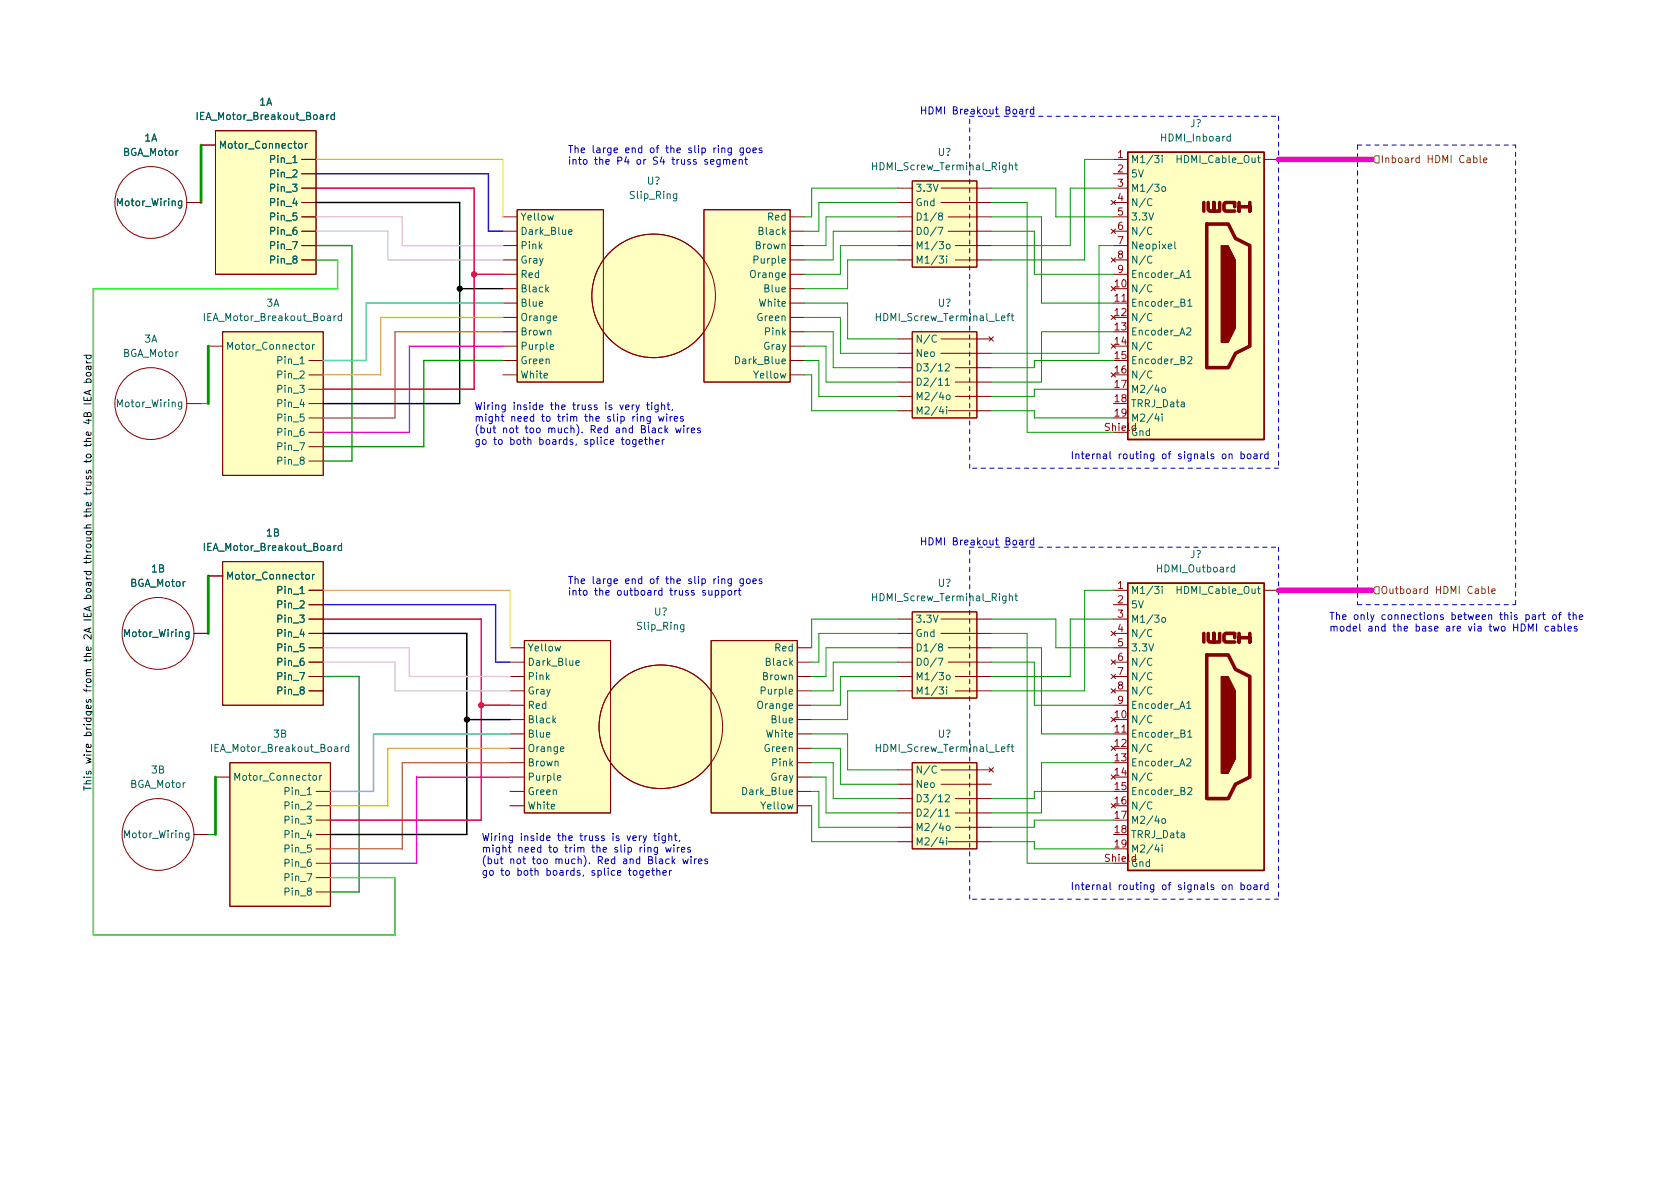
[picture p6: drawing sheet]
<svg xmlns="http://www.w3.org/2000/svg" width="297mm" height="210mm" viewBox="0 0 297 210" stroke-linecap="round" stroke-linejoin="round" font-family="sans-serif">
<g fill="#ffffc2" stroke="#ffffc2" stroke-width=".18">
<path d="M161.3 108.2h11.4v15.2h-11.4z"/>
<path d="M161.3 58.7h11.4v15.2h-11.4z"/>
<path d="M161.3 32h11.4v15.2h-11.4z"/>
<path d="M199.4 103.1h24.1v50.8h-24.1z"/>
<path d="M161.3 134.9h11.4v15.2h-11.4z"/>
<path d="M91.4 37.1h15.3v30.5h-15.3z"/>
<path d="M124.5 37.1h15.2v30.5h-15.2z"/>
<path d="M39.4 58.7h17.7v25.4h-17.7z"/>
<path d="M39.4 99.3h17.7v25.4h-17.7z"/>
<path d="M92.7 113.3h15.2v30.5h-15.2z"/>
<path d="M125.7 113.3h15.3v30.5h-15.3z"/>
<path d="M38.1 23.1h17.8v25.4h-17.8z"/>
<path d="M199.4 26.9h24.1v50.8h-24.1z"/>
<path d="M40.6 134.9h17.8v25.4h-17.8z"/>
<circle cx="115.6" cy="52.3" r="10.9"/>
<circle cx="116.8" cy="128.5" r="10.9"/>
</g>
<g fill="none" stroke="#840000" stroke-width=".18">
<path d="M33 35.8h2.6M35.6 25.6h2.5M38.1 23.1h17.8v25.4h-17.8zM53.3 38.3h2.6M53.3 35.8h2.6M53.3 33.3h2.6M53.3 28.2h2.6M53.3 30.7h2.6M88.9 38.3h2.5M91.4 37.1h15.3v30.5h-15.3zM124.5 37.1h15.2v30.5h-15.2zM139.7 38.3h2.5"/>
<path d="M158.7 38.3h2.6M158.7 35.8h2.6M158.7 33.3h2.6M161.3 32h11.4v15.2h-11.4zM166.4 35.8h8.9M166.4 33.3h8.9M167.6 38.3h7.7M196.5 35.4l.7 .8M196.8 38.3h2.6M196.8 35.8h2.6M196.8 33.3h2.6M196.8 28.2h2.6"/>
<path d="M196.8 30.7h2.6M197.2 35.4l-.7 .8M223.5 28.2h2.6M39.4 58.7h17.7v25.4h-17.7zM53.3 46h2.6M53.3 43.4h2.6M53.3 40.9h2.6M88.9 46h2.5M88.9 43.4h2.5M88.9 40.9h2.5M88.9 51h2.5M88.9 53.6h2.5"/>
<path d="M88.9 58.7h2.5M88.9 56.1h2.5M88.9 48.5h2.5M139.7 46h2.5M139.7 43.4h2.5M139.7 40.9h2.5M139.7 51h2.5M139.7 53.6h2.5M139.7 58.7h2.5M139.7 56.1h2.5M139.7 48.5h2.5M158.7 59.9h2.6"/>
<path d="M158.7 46h2.6M158.7 43.4h2.6M158.7 40.9h2.6M161.3 58.7h11.4v15.2h-11.4zM166.4 59.9h8.9M167.6 40.9h7.7M168.9 46h6.4M168.9 43.4h6.4M174.9 59.6l.7 .7M175.6 59.6l-.7 .7M196.5 50.7l.7 .7M196.5 55.7l.7 .8"/>
<path d="M196.5 40.5l.7 .8M196.5 45.6l.7 .7M196.8 46h2.6M196.8 43.4h2.6M196.8 40.9h2.6M196.8 53.6h2.6M196.8 48.5h2.6M197.2 50.7l-.7 .7M197.2 55.7l-.7 .8M197.2 40.5l-.7 .8M197.2 45.6l-.7 .7M33 71.4h2.6"/>
<path d="M36.8 61.2h2.6M54.6 63.7h2.5M54.6 66.3h2.5M54.6 68.8h2.5M54.6 71.4h2.5M54.6 73.9h2.5M54.6 76.4h2.5M54.6 79h2.5M88.9 63.7h2.5M88.9 61.2h2.5M88.9 66.3h2.5M139.7 63.7h2.5"/>
<path d="M139.7 61.2h2.5M139.7 66.3h2.5M158.7 72.6h2.6M158.7 70.1h2.6M158.7 67.6h2.6M158.7 65h2.6M158.7 62.5h2.6M166.4 62.5h8.9M167.6 72.6h7.7M168.9 70.1h6.4M168.9 67.6h6.4M168.9 65h6.4"/>
<path d="M196.5 60.8l.7 .8M196.5 65.9l.7 .8M197.2 60.8l-.7 .8M197.2 65.9l-.7 .8M39.4 99.3h17.7v25.4h-17.7zM54.6 81.5h2.5M34.3 112h2.5M36.8 101.8h2.6M54.6 119.6h2.5M54.6 117.1h2.5M54.6 114.5h2.5M54.6 112h2.5"/>
<path d="M54.6 109.5h2.5M54.6 104.4h2.5M54.6 106.9h2.5M90.2 119.6h2.5M90.2 117.1h2.5M90.2 114.5h2.5M92.7 113.3h15.2v30.5h-15.2zM125.7 113.3h15.3v30.5h-15.3zM141 119.6h2.5M141 117.1h2.5M141 114.5h2.5M158.7 119.6h2.6"/>
<path d="M158.7 117.1h2.6M158.7 114.5h2.6M158.7 112h2.6M158.7 109.5h2.6M161.3 108.2h11.4v15.2h-11.4zM166.4 112h8.9M166.4 109.5h8.9M167.6 117.1h7.7M167.6 114.5h7.7M168.9 119.6h6.4M196.5 111.6l.7 .8M196.5 116.7l.7 .8"/>
<path d="M196.5 119.2l.7 .8M196.8 119.6h2.6M196.8 117.1h2.6M196.8 114.5h2.6M196.8 112h2.6M196.8 109.5h2.6M196.8 104.4h2.6M196.8 106.9h2.6M197.2 111.6l-.7 .8M197.2 116.7l-.7 .8M197.2 119.2l-.7 .8M223.5 104.4h2.6"/>
<path d="M38.1 137.4h2.5M40.6 134.9h17.8v25.4h-17.8zM54.6 122.2h2.5M55.9 139.9h2.5M90.2 122.2h2.5M90.2 129.8h2.5M90.2 124.7h2.5M90.2 127.2h2.5M90.2 134.9h2.5M90.2 139.9h2.5M90.2 137.4h2.5M90.2 132.3h2.5"/>
<path d="M141 122.2h2.5M141 129.8h2.5M141 124.7h2.5M141 127.2h2.5M141 134.9h2.5M141 139.9h2.5M141 137.4h2.5M141 132.3h2.5M158.7 122.2h2.6M158.7 138.7h2.6M158.7 136.1h2.6M161.3 134.9h11.4v15.2h-11.4z"/>
<path d="M166.4 138.7h8.9M166.4 136.1h8.9M168.9 122.2h6.4M174.9 135.8l.7 .7M175.6 135.8l-.7 .7M196.5 126.9l.7 .7M196.5 131.9l.7 .8M196.5 137l.7 .8M196.5 121.8l.7 .7M196.8 122.2h2.6M196.8 129.8h2.6M196.8 124.7h2.6"/>
<path d="M197.2 126.9l-.7 .7M197.2 131.9l-.7 .8M197.2 137l-.7 .8M197.2 121.8l-.7 .7M34.3 147.6h2.5M55.9 147.6h2.5M55.9 142.5h2.5M55.9 145h2.5M55.9 150.1h2.5M55.9 152.6h2.5M55.9 155.2h2.5M55.9 157.7h2.5"/>
<path d="M90.2 142.5h2.5M141 142.5h2.5M158.7 148.8h2.6M158.7 146.3h2.6M158.7 143.8h2.6M158.7 141.2h2.6M167.6 148.8h7.7M168.9 146.3h6.4M168.9 143.8h6.4M168.9 141.2h6.4M196.5 142.1l.7 .8M197.2 142.1l-.7 .8"/>
<circle cx="26.7" cy="35.8" r="6.3"/>
<circle cx="115.6" cy="52.3" r="10.9"/>
<circle cx="26.7" cy="71.4" r="6.3"/>
<circle cx="27.9" cy="112" r="6.3"/>
<circle cx="116.8" cy="128.5" r="10.9"/>
<circle cx="27.9" cy="147.6" r="6.3"/>
</g>
<g fill="none" stroke="#006464" stroke-width=".18">
<path d="M59.1 19.9v1.2M52.8 25.5l.2-.1 .4 .1v.5l-.1 .2h-.3l-.2-.1zM54 25.4v.8M54.3 25.4l-.3 .2M58.1 20.3l-.3 .2M59.1 20.4l-.3-.1-.3 .2 .1 .6h.5M96.9 38.1l.2 .8 .2-.6 .3 .6 .2-.8M119.7 34.3v1l-.3 .2h-.3M119.7 34.3h-.4l-.3 .2 .2 .6h.5M166.2 38.2l-.3-.2 .1-.2 .2-.1h.3l.2 .2-.1 .2-.6 .2-.1 .1 .1 .4 .2 .1h.3l.2-.2-.1-.4-.2-.1M178.5 29.3l.1-.1h.3l.1 .8M179.4 29.2h.5"/>
<path d="M179.6 28.8v1.1l.3 .1M203.7 35.2a.6 .6 0 0 0-.9 .5 .6 .6 0 0 0 .6 .7l.3-.1M204.1 27.5h.8l-.4 .5 .4 .1v.5l-.2 .2-.6-.2M205.5 27.5v.1M205.5 33.1l.2-.1 .3 .1 .1 .5-.1 .2h-.3l-.2-.1zM205.5 27.9v.9M208.1 27.5v1.3M208.1 28.1h.7M217.5 24.2l-.3-.1-.3 .2 .1 .6h.5M217.5 23.7v1.3M59.4 55.9l-.3 .2M60.4 55.9h-.4l-.2 .2 .1 .5h.5"/>
<path d="M60.4 55.4v1.3M96.6 51.1l.4 .5M97 50.8l-.5 .5M97.8 56.3l.6-.1v-.3h-.4l-.2 .1 .1 .6h.5M100.6 41l.6-.1-.1-.2-.4-.1-.1 .2v.6h.5M165.6 59.4a.6 .6 0 0 0-.9 .4 .6 .6 0 0 0 .6 .7l.3-.1M165.9 40.2h.8l-.5 1.3M166 45.3h.8l-.4 .5 .4 .1v.5l-.2 .1-.6-.1M167.4 45.3v.1M167.4 43.3l.2-.1 .3 .1 .1 .5-.1 .1-.3 .1-.2-.1zM167.4 45.7v.8M178 55.9h.5"/>
<path d="M178.5 55.4l-.3 .2v1.1M178.8 55.9h.5M178.9 55.4v1.1l.4 .2M203.7 50.5a.6 .6 0 0 0-.9 .4 .6 .6 0 0 0 .6 .7l.3-.1M203.7 55.6a.6 .6 0 0 0-.9 .4 .6 .6 0 0 0 .6 .7l.3-.1M203.7 40.3a.6 .6 0 0 0-.9 .4 .6 .6 0 0 0 .6 .8l.3-.2M203.7 45.4a.6 .6 0 0 0-.9 .4 .6 .6 0 0 0 .6 .7l.3-.1M207.7 42.7v1.1l.2 .2M209.8 58.1l.5-.1 .3 .3-.8 .9h.8M209.8 48.2l.4-.4v1.3M209.8 49.1h.8M210 53.3l.4-.4v1.3"/>
<path d="M210 54.2h.7M54.2 61l.3-.1 .2 .3v.3l-.2 .3-.3-.1-.2-.2zM55.3 60.9v.9M55.6 60.9l-.3 .3M97.3 61.4l.6-.2-.1-.2-.3-.1-.2 .2v.6h.5M166.4 71.9l-.3 .9h.8M166.7 72.4v.8M167.1 67.2l.4-.3v1.2M167.1 64.4l.5-.1 .3 .4-.8 .9h.8M167.1 68.1h.8M167.4 71.9v.2M167.4 72.4v.8"/>
<path d="M167.4 69.9l.3-.1 .3 .3v.3l-.3 .3-.3-.1-.1-.2zM203.7 60.6a.6 .6 0 0 0-.9 .5 .6 .6 0 0 0 .6 .7l.3-.1M203.7 65.7a.6 .6 0 0 0-.9 .4 .6 .6 0 0 0 .6 .8l.3-.2M204.5 73.2l-.3 .9h.8M204.8 73.6v.9M205.5 73.2v.1M205.5 73.6v.9M205.5 68.6h.3l.3 .2v.4l-.3 .2-.3-.1-.1-.1zM210 63.2l.5-.1 .2 .3-.7 .9h.7M59.4 96.5l-.3 .2M60.4 96.6l-.4-.1-.2 .2 .1 .6h.5M60.4 96.1v1.2"/>
<path d="M218.3 99.9v1.3M54.2 101.6h.3l.2 .2v.4l-.2 .2h-.3l-.2-.2zM55.3 101.6v.8M55.6 101.6l-.3 .2M98.1 114.3l.3 .8 .2-.6 .3 .6 .2-.8M101.8 117.2l.6-.1v-.2l-.4-.1-.2 .2 .1 .6h.5M120.9 110.5v1l-.2 .2h-.3M120.9 110.5h-.3l-.3 .2 .1 .6h.5M165.9 116.4h.8l-.5 1.3M166.2 114.4l-.3-.2 .1-.2 .2-.1h.3l.2 .2-.1 .2-.6 .2-.1 .1 .1 .4 .2 .1h.3l.2-.2-.1-.4-.2-.1M167.4 119.4h.3l.3 .2v.4l-.3 .2-.3-.1-.1-.1zM178.5 105.5l.1-.1h.3l.1 .8"/>
<path d="M179.4 105.4h.5M179.6 105v1.1l.3 .1M203.7 111.4a.6 .6 0 0 0-.9 .5 .6 .6 0 0 0 .6 .7l.3-.1M203.7 116.5a.6 .6 0 0 0-.9 .4 .6 .6 0 0 0 .6 .8l.3-.2M203.7 119.1a.6 .6 0 0 0-.9 .4 .6 .6 0 0 0 .6 .7l.3-.1M204.1 103.7h.8l-.4 .5 .4 .1v.5l-.2 .2-.6-.2M205.5 103.7v.1M205.5 104.1v.9M205.5 109.3l.3-.1 .3 .2v.4l-.3 .2h-.3l-.1-.2zM208.1 103.7v1.3M208.1 104.3h.7M218.3 100.4l-.4-.1-.2 .2 .1 .6h.5"/>
<path d="M55.4 137.2l.3-.1 .3 .3v.3l-.3 .3-.3-.1-.1-.2zM56.5 137.1v.9M56.9 137.1l-.4 .3M60.7 132.1l-.4 .2M61.7 132.1h-.4l-.2 .2 .1 .5h.5M61.7 131.6v1.3M97.9 127.3l.4 .5M98.3 127l-.5 .5M98.6 137.6l.6-.2-.1-.2-.4-.1-.1 .2v.6h.5M99.1 132.5l.6-.1-.1-.3h-.3l-.2 .1 .1 .6h.4M165.6 135.6a.6 .6 0 0 0-.9 .4 .6 .6 0 0 0 .6 .7l.3-.1M166 121.5h.8l-.4 .5 .4 .1v.5l-.2 .1-.6-.1"/>
<path d="M167.4 121.5v.1M167.4 121.9v.8M178 132.1h.5M178.5 131.6l-.3 .2v1.1M178.8 132.1h.5M178.9 131.6v1.1l.4 .2M203.7 126.7a.6 .6 0 0 0-.9 .4 .6 .6 0 0 0 .6 .7l.3-.1M203.7 131.8a.6 .6 0 0 0-.9 .4 .6 .6 0 0 0 .6 .7l.3-.1M203.7 136.8a.6 .6 0 0 0-.9 .5 .6 .6 0 0 0 .6 .7l.3-.1M203.7 121.6a.6 .6 0 0 0-.9 .4 .6 .6 0 0 0 .6 .7l.3-.1M209.8 134.3l.5-.1 .3 .3-.8 .9h.8M209.8 124.4l.4-.4v1.3"/>
<path d="M209.8 125.3h.8M210 129.5l.4-.4v1.3M210 139.4l.5-.1 .2 .3-.7 .9h.7M210 130.4h.7M166.4 148.1l-.3 .9h.8M166.7 148.6v.8M167.1 143.4l.4-.3v1.2M167.1 140.6l.5-.1 .3 .4-.8 .9h.8M167.1 144.3h.8M167.4 148.1v.2M167.4 148.6v.8M167.4 146.1l.3-.1 .3 .3v.3l-.3 .3-.3-.1-.1-.2z"/>
<path d="M203.7 141.9a.6 .6 0 0 0-.9 .4 .6 .6 0 0 0 .6 .8l.3-.2M204.5 149.4l-.3 .9h.8M204.8 149.8v.9M205.5 149.4v.1M205.5 149.8v.9M205.5 144.8h.3l.3 .2v.4l-.3 .2-.3-.1-.1-.1z"/>
</g>
<path d="M199.4 26.9h24.1v50.8h-24.1zM199.4 103.1h24.1v50.8h-24.1z" fill="none" stroke="#840000" stroke-width=".25"/>
<path d="M212.9 35.8v1.5M213.4 39.6h3.8l1.2 2.6 2.6 1.2v17.8l-2.6 1.3-1.2 2.5h-3.8zM213.6 35.8v1.3l.3 .2h.7v-1.5v1.5h1v-1.5M218.3 36.6v-.8h-1.6l-.3 .3v1l.3 .2h1.6M219.1 35.8v1.5v-.7h1.9v.7v-1.5M212.9 112v1.5M213.4 115.8h3.8l1.2 2.6 2.6 1.2v17.8l-2.6 1.3-1.2 2.5h-3.8zM213.6 112v1.3l.3 .2h.7v-1.5v1.5h1v-1.5M218.3 112.8v-.8h-1.6l-.3 .3v1l.3 .2h1.6M219.1 112v1.5v-.7h1.9v.7v-1.5" fill="none" stroke="#840000" stroke-width=".63"/>
<g fill="#840000" stroke="#840000" stroke-width=".18">
<path d="M215.9 119.6h1.3l1.2 2.6v12l-1.2 2.6h-1.3z"/>
<path d="M215.9 43.4h1.3l1.2 2.6v12l-1.2 2.6h-1.3z"/>
</g>
<path d="M243.2 27.6h.6v1.2h-.6l-.6-.6zM260.6 28l.3-.1 .3 .3-.2 .5h-.4M261.7 27.5v1.1l.2 .2M262.3 28.3l.6-.1v-.2l-.4-.1-.2 .2 .1 .6h.5M243.2 103.8h.6v1.2h-.6l-.6-.6zM262 104.2l.4-.1 .2 .3-.1 .5h-.5M263.2 103.7v1.1l.1 .2M263.8 104.5l.6-.1-.1-.2-.4-.1-.1 .2v.6h.5" fill="none" stroke="#725600" stroke-width=".18"/>
<g fill="none" stroke="#0f0f0f" stroke-width=".18">
<path d="M14.8 70.2v.6h1.3v-.6M14.8 78.1h1.3M14.8 71.4h1.3M14.8 67.6h1.3M14.8 62.8h1.3M15.3 63.8l.2 .4M15.3 74.3h.8M15.3 64.2h.8M15.3 67.6v-.4l.2-.2 .5 .1v.5M15.3 66l.6-.2 .1 .2 .1 .3-.2 .2h-.4l-.2-.2zM15.3 62.8v.4l.2 .2 .5-.1v-.5M15.4 73.2l.3-.3 .3 .1 .1 .2v.5h-1.3l.2-.7h.2l.2 .1v.6"/>
<path d="M15.4 70.4v.4M15.6 64.8v.4l.2 .2 .3-.2-.1-.4M15.7 74.1v.8l-.9-.3M15.7 69.1v.6M16 76.4l.1 .4-.2 .2-.6-.1v-.5h.3l.1 .6M16.1 77.5l-.8 .1v.3l.1 .2M16.1 69l-1.3 .4 1.3 .4M16.1 64.8h-.8v.5"/>
</g>
<g fill="none" stroke="#0000c2" stroke-width=".18">
<path d="M180.3 19.4h.5v.8M180.8 19.6l-.4 .1-.2 .2 .2 .3 .4-.1M181.4 19.3v.9M181.8 19.3l-.4 .3M182.8 19.4l-.4-.1-.2 .3 .1 .5h.5M182.8 18.9v1.3M125.6 28.6l.6-.1v-.2l-.4-.1-.2 .2 .1 .6h.5M127.3 28.2v1l-.2 .3-.3-.1M127.3 28.3l-.3-.1-.3 .2 .1 .6h.5M127.6 26.3l.2-.1h.3l.1 .8M127.9 28.3l.2-.1 .3 .1 .1 .7M127.9 28.2v.8"/>
<path d="M128.5 28.4l.1-.2 .4 .1v.7M129.3 26.2v1l-.2 .2h-.3M129.3 26.2h-.3l-.3 .2 .1 .5h.5M129.6 28.6l.6-.1-.1-.2-.4-.1-.1 .2v.6h.5M130.7 28.3l.2-.1 .3 .1v.7M130.7 28.2v.8M131.4 26.2v1l-.2 .2h-.3M131.4 26.2h-.3l-.3 .2 .1 .5h.5M131.7 28.2h.5M131.9 27.8v1.1l.3 .1M132.1 26.2h.3l.2 .2v.4l-.2 .2-.3-.1-.1-.1zM133.1 26.6l.6-.1v-.3h-.4l-.2 .1 .1 .6h.5"/>
<path d="M134.7 26.2h-.3l-.2 .1 .1 .2 .4 .1v.3h-.5M110.8 77.8l.3-.1 .3 .3v.3l-.3 .3-.3-.1-.1-.2zM111.8 71.6v.8M112.1 71.6l-.3 .2M112.4 77.7v1.1l-.2 .2-.3-.1M112.4 77.8l-.3-.1-.3 .3 .2 .5h.4M112.4 71.6l.3 .8M112.7 73.2v.1M113 78.2l.6-.2-.1-.2-.3-.1-.2 .2v.6h.5M113 71.6l-.4 1.1-.2 .2M113.3 73.8l.2-.2 .3 .1v.8M113.3 73.6v.9"/>
<path d="M114 77.7h.4M114.1 77.3v1.1l.3 .2M114.3 71.6h.5M114.5 71.2v1.1l.3 .1M114.9 77.9l.1-.2 .3 .1 .1 .8M114.9 77.3v1.3M115 73.6v1.1l-.3 .2h-.3M115 73.7l-.4-.1-.2 .3 .1 .5h.5M115.2 71.2v.1M115.2 71.6v.8M115.3 75.7h.5l.1 .8M115.9 76l-.4 .1-.2 .1 .2 .3h.4"/>
<path d="M115.9 78.2l.7-.2-.1-.2-.4-.1-.2 .2 .1 .6h.5M116.4 71.6v1l-.3 .3-.3-.1M116.4 71.7l-.4-.1-.2 .2 .1 .6h.5M116.4 73.6l.3 .9 .2-.6 .3 .6 .2-.9M117 71.7l.2-.1 .3 .1v.7M117 71.2v1.2M117 75.7h-.3l-.3 .2 .2 .6h.4M117.1 77.7v.9M117.5 77.7l-.4 .3M117.6 75.3v1.2M117.7 76.1l.4 .4M117.9 73.2v.1"/>
<path d="M117.9 73.6v.9M117.9 71.6h.5M118.1 75.7l-.5 .5M118.1 71.2v1.1l.3 .1M118.5 73.6v.9M118.9 73.6l-.4 .3M118.9 72.4l-.1 .2M119.2 74.1l.6-.2v-.2l-.4-.1-.2 .2 .1 .6h.5M119.5 75.7l.2 .8 .2-.6 .3 .6 .2-.8M120.8 73.7l-.3-.1-.2 .2 .1 .2 .4 .1v.3h-.5M120.9 75.3v.1M120.9 75.7v.8"/>
<path d="M121.5 75.7v.8M121.9 75.7l-.4 .2M122.2 76.1l.6-.1v-.3h-.4l-.2 .2 .1 .6h.5M123.8 75.7h-.3l-.2 .2 .1 .2 .4 .1v.3h-.5M219.4 79.8v1.3M224.2 79.8v1.3M180.3 95.6h.5v.8M180.8 95.8l-.4 .1-.2 .2 .2 .3 .4-.1M181.4 95.5v.9M181.8 95.5l-.4 .3M182.8 95.6l-.4-.1-.2 .3 .1 .5h.5M182.8 95.1v1.3"/>
<path d="M217.3 80.4l.2-.1h.3l.1 .8M217.3 80.3v.8M219.4 80.3h.4l.2 .2-.1 .6h-.5M220.6 80.3h.3l.3 .2v.4l-.3 .2h-.3l-.1-.2zM221.7 80.3h.5l.1 .8M222.3 80.6h-.5l-.1 .2 .1 .3h.5M222.9 80.3v.8M223.2 80.3l-.3 .2M224.2 80.3h-.4l-.2 .2 .1 .6h.5M125.3 104.4l.1 .8h.3l.2-.1M125.9 104.4v.8M126.5 104.5l.3-.1 .3 .2-.1 .6h-.5"/>
<path d="M126.5 104.4v1.3M127.6 102.5l.2-.1h.3l.1 .8M127.6 104.5l.4-.1 .2 .2-.1 .6h-.5M127.6 104.4v1.3M128.8 104.5l.3-.1 .3 .2v.4l-.3 .2h-.3l-.1-.2zM129.3 102.4v1l-.2 .2h-.3M129.3 102.4h-.3l-.3 .2 .1 .5h.5M129.9 104.4v.8M130.3 104.4l-.4 .2M130.5 104.4h.5M130.7 104v1.1l.3 .1M131.4 102.4v1l-.2 .2h-.3"/>
<path d="M131.4 102.4h-.3l-.3 .2 .1 .5h.5M132.1 102.4h.3l.2 .2v.4l-.2 .2-.3-.1-.1-.1zM133.1 102.8l.6-.1v-.3h-.4l-.2 .1 .1 .6h.5M134.7 102.4h-.3l-.2 .1 .1 .2 .4 .1v.3h-.5M270.2 111.6v-1.3l.4 .9 .5-.9v1.3M270.9 108.8h.5l.1 .8M271.5 109l-.4 .1-.2 .2 .2 .3 .4-.1M271.7 110.3v1.3M272.1 108.7v.9M272.5 108.7l-.4 .2M272.7 108.7h.5M272.9 108.3v1.1l.3 .2"/>
<path d="M273.8 110.8h-.4l-.2 .2 .1 .5h.5M274.3 110.8h.5l.1 .8M274.6 108.8l.2-.1 .3 .1 .1 .5-.1 .2-.3 .1-.2-.2zM274.9 111.1h-.4l-.2 .2 .2 .3 .4-.1M275.5 110.8h.3l.3 .2-.1 .5h-.5M275.5 110.3v1.3M275.5 108.7h.5M276 108.3l-.3 .2v1.1M276.6 110.3v1.1l.2 .2M277.2 111.2l.6-.1v-.3h-.4l-.2 .1 .1 .6h.5M277.2 108.7h.5M277.4 108.3v1.1l.3 .2"/>
<path d="M278.1 108.8l.2-.1 .3 .1 .1 .8M278.1 108.3v1.3M278.8 110.8h-.3l-.2 .1 .1 .2 .4 .1v.3h-.5M279.2 109.1l.6-.1v-.2l-.4-.1-.2 .2 .1 .6h.5M112.1 154l.3-.1 .2 .3v.3l-.2 .3-.3-.1-.1-.2zM113 147.8v.8M113.4 147.8l-.4 .2M113.7 153.9v1.1l-.2 .2-.3-.1M113.7 154l-.4-.1-.2 .3 .1 .5h.5M113.7 147.8l.3 .8M114 149.4v.1M114.3 154.4l.6-.2-.1-.2-.4-.1-.1 .2v.6h.5"/>
<path d="M114.3 147.8l-.4 1.1-.2 .2M114.6 150l.1-.2 .3 .1 .1 .8M114.6 149.8v.9M115.2 153.9h.5M115.4 153.5v1.1l.3 .2M115.6 147.8h.5M115.8 147.4v1.1l.3 .1M116.1 154.1l.2-.2 .3 .1 .1 .8M116.1 153.5v1.3M116.3 149.8v1.1l-.3 .2h-.3M116.3 149.9l-.4-.1-.3 .3 .2 .5h.5M116.5 147.4v.1"/>
<path d="M116.5 147.8v.8M116.6 151.9h.5l.1 .8M117.2 152.2l-.5 .1-.1 .1 .1 .3h.5M117.2 154.4l.6-.2v-.2l-.4-.1-.2 .2 .1 .6h.5M117.6 147.8v1l-.2 .3-.3-.1M117.6 147.9l-.3-.1-.3 .2 .2 .6h.4M117.7 149.8l.2 .9 .3-.6 .2 .6 .3-.9M118.2 147.9l.2-.1 .3 .1 .1 .7M118.2 147.4v1.2M118.3 151.9h-.4l-.2 .2 .1 .6h.5M118.4 153.9v.9M118.7 153.9l-.3 .3"/>
<path d="M118.9 151.5v1.2M119 152.3l.3 .4M119.2 149.4v.1M119.2 149.8v.9M119.2 147.8h.5M119.3 151.9l-.4 .5M119.4 147.4v1.1l.3 .1M119.8 149.8v.9M120.1 149.8l-.3 .3M120.2 148.6l-.1 .2M120.5 150.3l.6-.2-.1-.2-.3-.1-.2 .2v.6h.5M120.7 151.9l.3 .8 .2-.6 .3 .6 .2-.8"/>
<path d="M122.1 149.9l-.3-.1-.2 .2v.2l.5 .1v.3h-.5M122.2 151.5v.1M122.2 151.9v.8M122.8 151.9v.8M123.1 151.9l-.3 .2M123.5 152.3l.6-.1v-.3h-.4l-.2 .2 .1 .6h.5M125.1 151.9h-.3l-.2 .2 .1 .2 .4 .1v.3h-.5M217.3 156.6l.2-.1h.3l.1 .8M217.3 156.5v.8M219.4 156.5h.4l.2 .2-.1 .6h-.5M219.4 156v1.3M220.6 156.5h.3l.3 .2v.4l-.3 .2h-.3l-.1-.2z"/>
<path d="M221.7 156.5h.5l.1 .8M222.3 156.8h-.5l-.1 .2 .1 .3h.5M222.9 156.5v.8M223.2 156.5l-.3 .2M224.2 156.5h-.4l-.2 .2 .1 .6h.5M224.2 156v1.3"/>
</g>
<path d="M171.4 20.6h54.7M226.1 20.6v62.2M240 25.6h28M240 25.6v81.3M171.4 96.8h54.7M171.4 82.8v-62.2M226.1 82.8h-54.7M226.1 96.8v62.2M240 106.9h28M268 106.9v-81.3M171.4 159v-62.2M226.1 159h-54.7" fill="none" stroke="#0000c2" stroke-width=".18" stroke-dasharray=".8 .8"/>
<path d="M55.9 28.2h33v10.1M57.1 104.4h33.1v10.1" fill="none" stroke="#ffed1b" stroke-width=".25"/>
<path d="M88.9 53.6h-24.1v10.1h-7.7M90.2 129.8h-24.2v10.1h-7.6" fill="none" stroke="#18e2ff" stroke-width=".25"/>
<path d="M35.6 25.6v10.2M36.8 61.2v10.2M36.8 101.8v10.2M38.1 137.4v10.2" fill="none" stroke="#009600" stroke-width=".5"/>
<path d="M55.9 46h3.8v5h-43.2v114.3h53.3v-10.1h-11.4" fill="none" stroke="#02ff09" stroke-width=".25"/>
<g fill="none" stroke="#009600" stroke-width=".18">
<path d="M158.7 35.8h-13.9v5.1h-2.6M158.7 38.3h-12.7v5.1h-3.8M158.7 33.3h-15.2v5h-1.3M175.3 33.3h11.4v5h10.1M175.3 38.3h8.8v15.3h12.7M175.3 35.8h6.3v40.6h15.2M196.8 33.3h-7.6v10.1h-13.9M196.8 28.2h-5v17.8h-16.5M142.2 56.1h6.4v6.4h10.1M142.2 58.7h5.1v6.3h11.4M142.2 53.6h7.7v6.3h8.8M158.7 43.4h-10.1v5.1h-6.4"/>
<path d="M158.7 40.9h-11.4v5.1h-5.1M158.7 46h-8.8v5h-7.7M175.3 40.9h7.6v7.6h13.9M196.8 58.7h-12.7v8.9h-8.8M196.8 43.4h-2.5v19.1h-19M35.6 71.4h1.2M142.2 61.2h3.8v6.4h12.7M142.2 63.7h2.6v6.4h13.9M142.2 66.3h1.3v6.3h15.2M175.3 72.6h7.6v1.3h13.9M196.8 63.7h-13.9v1.3h-7.6M196.8 68.8h-13.9v1.3h-7.6"/>
<path d="M158.7 109.5h-15.2v5M158.7 117.1h-11.4v5.1h-3.8M158.7 114.5h-12.7v5.1h-2.5M158.7 119.6h-10.1v5.1h-5.1M158.7 112h-13.9v5.1h-1.3M175.3 109.5h11.4v5h10.1M175.3 114.5h8.8v15.3h12.7M175.3 112h6.3v40.6h15.2M175.3 117.1h7.6v7.6h13.9M196.8 109.5h-7.6v10.1h-13.9M196.8 104.4h-5v17.8h-16.5M143.5 129.8h6.4v6.3h8.8"/>
<path d="M143.5 139.9h1.3v6.4h13.9M143.5 134.9h3.8v6.3h11.4M143.5 132.3h5.1v6.4h10.1M143.5 137.4h2.5v6.4h12.7M158.7 122.2h-8.8v5h-6.4M196.8 134.9h-12.7v8.9h-8.8M196.8 139.9h-13.9v1.3h-7.6M36.8 147.6h1.3M143.5 142.5v6.3h15.2M175.3 148.8h7.6v1.3h13.9M196.8 145h-13.9v1.3h-7.6"/>
</g>
<path d="M55.9 43.4h6.3v38.1h-5.1M57.1 119.6h6.4v38.1h-5.1" fill="none" stroke="#317119" stroke-width=".25"/>
<path d="M55.9 35.8h25.4v35.6h-24.2M81.3 51h7.6M57.1 112h25.4v35.6h-24.1M82.5 127.2h7.7" fill="none" stroke="#000" stroke-width=".25"/>
<path d="M88.9 63.7h-14v15.3h-17.8" fill="none" stroke="#009600" stroke-width=".25"/>
<path d="M88.9 61.2h-16.5v15.2h-15.3M90.2 137.4h-16.5v15.2h-15.3" fill="none" stroke="#c717ff" stroke-width=".25"/>
<path d="M88.9 58.7h-19.1v15.2h-12.7M90.2 134.9h-19.1v15.2h-12.7" fill="none" stroke="#bf713e" stroke-width=".25"/>
<path d="M226.1 28.2h16.5M226.1 104.4h16.5" fill="none" stroke="#f0f" stroke-width="1"/>
<path d="M88.9 56.1h-21.6v10.2h-10.2M90.2 132.3h-21.6v10.2h-10.2" fill="none" stroke="#ffa500" stroke-width=".25"/>
<path d="M55.9 33.3h27.9v35.5h-26.7M83.8 48.5h5.1M57.1 109.5h28v35.5h-26.7M85.1 124.7h5.1" fill="none" stroke="#f00" stroke-width=".25"/>
<path d="M55.9 30.7h30.5v10.2h2.5M57.1 106.9h30.5v10.2h2.6" fill="none" stroke="#220dff" stroke-width=".25"/>
<path d="M55.9 38.3h15.2v5.1h17.8M57.1 114.5h15.3v5.1h17.8" fill="none" stroke="#ffade8" stroke-width=".25"/>
<path d="M55.9 40.9h12.7v5.1h20.3M57.1 117.1h12.7v5.1h20.4" fill="none" stroke="#d0c9d0" stroke-width=".25"/>
<g fill="#f00" stroke="#f00" stroke-width=".18">
<circle cx="85.1" cy="124.7" r=".46"/>
<circle cx="83.8" cy="48.5" r=".46"/>
</g>
<g fill="#000" stroke="#000" stroke-width=".18">
<circle cx="81.3" cy="51" r=".46"/>
<circle cx="82.5" cy="127.2" r=".46"/>
</g>
<g font-size="1.8" fill="#006464">
<text x="35.2" y="21.2">IEA_Motor_Breakout_Board</text>
<text x="45.9" y="18.7">1A</text>
<text x="210.4" y="22.5">J?</text>
<text x="21.8" y="27.6">BGA_Motor</text>
<text x="25.5" y="25">1A</text>
<text x="38.6" y="26.3">Motor_Connector</text>
<text x="48.1" y="28.8">Pin_1</text>
<text x="165.8" y="27.6">U?</text>
<text x="199.9" y="28.8">M1/3i</text>
<text x="205.5" y="25">HDMI_Inboard</text>
<text x="208.7" y="28.8">HDMI_Cable_Out</text>
<text x="48.1" y="31.4">Pin_2</text>
<text x="48.1" y="33.9">Pin_3</text>
<text x="111.5" y="35.2">Slip_Ring</text>
<text x="114.4" y="32.6">U?</text>
<text x="154.7" y="30.1">HDMI_Screw_Terminal_Right</text>
<text x="161.8" y="33.9">3.3V</text>
<text x="199.9" y="31.4">5V</text>
<text x="199.9" y="33.9">M1/3o</text>
<text x="21.1" y="36.4">Motor_Wiring</text>
<text x="48.1" y="36.4">Pin_4</text>
<text x="48.1" y="39">Pin_5</text>
<text x="48.1" y="41.5">Pin_6</text>
<text x="91.9" y="41.5">Dark_Blue</text>
<text x="91.9" y="39">Yellow</text>
<text x="134.5" y="41.5">Black</text>
<text x="135.9" y="39">Red</text>
<text x="161.8" y="41.5">D0/7</text>
<text x="161.8" y="39">D1/8</text>
<text x="161.8" y="36.4">Gnd</text>
<text x="199.9" y="36.4">N/C</text>
<text x="199.9" y="39">3.3V</text>
<text x="199.9" y="41.5">N/C</text>
<text x="48.1" y="44.1">Pin_7</text>
<text x="48.1" y="46.6">Pin_8</text>
<text x="91.9" y="46.6">Gray</text>
<text x="91.9" y="44.1">Pink</text>
<text x="133.7" y="46.6">Purple</text>
<text x="133.7" y="44.1">Brown</text>
<text x="161.8" y="46.6">M1/3i</text>
<text x="161.8" y="44.1">M1/3o</text>
<text x="199.9" y="44.1">Neopixel</text>
<text x="199.9" y="46.6">N/C</text>
<text x="91.9" y="51.7">Black</text>
<text x="91.9" y="49.1">Red</text>
<text x="133" y="49.1">Orange</text>
<text x="135.4" y="51.7">Blue</text>
<text x="199.9" y="51.7">N/C</text>
<text x="199.9" y="49.1">Encoder_A1</text>
<text x="36.5" y="56.8">IEA_Motor_Breakout_Board</text>
<text x="47.1" y="54.2">3A</text>
<text x="91.9" y="54.2">Blue</text>
<text x="91.9" y="59.3">Brown</text>
<text x="91.9" y="56.8">Orange</text>
<text x="134.1" y="56.8">Green</text>
<text x="134.4" y="54.2">White</text>
<text x="135.5" y="59.3">Pink</text>
<text x="155.4" y="56.8">HDMI_Screw_Terminal_Left</text>
<text x="165.8" y="54.2">U?</text>
<text x="199.9" y="54.2">Encoder_B1</text>
<text x="199.9" y="56.8">N/C</text>
<text x="199.9" y="59.3">Encoder_A2</text>
<text x="21.8" y="63.1">BGA_Motor</text>
<text x="25.5" y="60.6">3A</text>
<text x="39.9" y="61.8">Motor_Connector</text>
<text x="49.4" y="64.4">Pin_1</text>
<text x="91.9" y="64.4">Green</text>
<text x="91.9" y="61.8">Purple</text>
<text x="130.4" y="64.4">Dark_Blue</text>
<text x="135.2" y="61.8">Gray</text>
<text x="161.8" y="65.7">D3/12</text>
<text x="161.8" y="60.6">N/C</text>
<text x="161.8" y="63.1">Neo</text>
<text x="199.9" y="61.8">N/C</text>
<text x="199.9" y="64.4">Encoder_B2</text>
<text x="49.4" y="66.9">Pin_2</text>
<text x="49.4" y="69.5">Pin_3</text>
<text x="91.9" y="66.9">White</text>
<text x="133.6" y="66.9">Yellow</text>
<text x="161.8" y="68.2">D2/11</text>
<text x="161.8" y="70.7">M2/4o</text>
<text x="199.9" y="66.9">N/C</text>
<text x="199.9" y="69.5">M2/4o</text>
<text x="21.1" y="72">Motor_Wiring</text>
<text x="49.4" y="72">Pin_4</text>
<text x="49.4" y="74.5">Pin_5</text>
<text x="49.4" y="77.1">Pin_6</text>
<text x="161.8" y="73.3">M2/4i</text>
<text x="199.9" y="72">TRRJ_Data</text>
<text x="199.9" y="74.5">M2/4i</text>
<text x="49.4" y="79.6">Pin_7</text>
<text x="49.4" y="82.2">Pin_8</text>
<text x="47.1" y="94.9">1B</text>
<text x="26.8" y="101.2">1B</text>
<text x="36.5" y="97.4">IEA_Motor_Breakout_Board</text>
<text x="204.7" y="101.2">HDMI_Outboard</text>
<text x="210.4" y="98.7">J?</text>
<text x="23" y="103.8">BGA_Motor</text>
<text x="39.9" y="102.5">Motor_Connector</text>
<text x="49.4" y="105">Pin_1</text>
<text x="49.4" y="107.6">Pin_2</text>
<text x="154.7" y="106.3">HDMI_Screw_Terminal_Right</text>
<text x="165.8" y="103.8">U?</text>
<text x="199.9" y="105">M1/3i</text>
<text x="199.9" y="107.6">5V</text>
<text x="208.7" y="105">HDMI_Cable_Out</text>
<text x="22.4" y="112.6">Motor_Wiring</text>
<text x="49.4" y="110.1">Pin_3</text>
<text x="49.4" y="112.6">Pin_4</text>
<text x="112.8" y="111.4">Slip_Ring</text>
<text x="115.7" y="108.8">U?</text>
<text x="161.8" y="110.1">3.3V</text>
<text x="161.8" y="112.6">Gnd</text>
<text x="199.9" y="110.1">M1/3o</text>
<text x="199.9" y="112.6">N/C</text>
<text x="49.4" y="115.2">Pin_5</text>
<text x="49.4" y="117.7">Pin_6</text>
<text x="93.2" y="117.7">Dark_Blue</text>
<text x="93.2" y="115.2">Yellow</text>
<text x="135.7" y="117.7">Black</text>
<text x="137.1" y="115.2">Red</text>
<text x="161.8" y="117.7">D0/7</text>
<text x="161.8" y="115.2">D1/8</text>
<text x="199.9" y="115.2">3.3V</text>
<text x="199.9" y="117.7">N/C</text>
<text x="49.4" y="120.3">Pin_7</text>
<text x="49.4" y="122.8">Pin_8</text>
<text x="93.2" y="122.8">Gray</text>
<text x="93.2" y="120.3">Pink</text>
<text x="93.2" y="125.3">Red</text>
<text x="134.3" y="125.3">Orange</text>
<text x="135" y="122.8">Purple</text>
<text x="135" y="120.3">Brown</text>
<text x="161.8" y="122.8">M1/3i</text>
<text x="161.8" y="120.3">M1/3o</text>
<text x="199.9" y="120.3">N/C</text>
<text x="199.9" y="122.8">N/C</text>
<text x="199.9" y="125.3">Encoder_A1</text>
<text x="48.4" y="130.4">3B</text>
<text x="93.2" y="127.9">Black</text>
<text x="93.2" y="130.4">Blue</text>
<text x="135.6" y="130.4">White</text>
<text x="136.6" y="127.9">Blue</text>
<text x="165.8" y="130.4">U?</text>
<text x="199.9" y="127.9">N/C</text>
<text x="199.9" y="130.4">Encoder_B1</text>
<text x="26.8" y="136.8">3B</text>
<text x="37.7" y="133">IEA_Motor_Breakout_Board</text>
<text x="93.2" y="135.5">Brown</text>
<text x="93.2" y="133">Orange</text>
<text x="135.4" y="133">Green</text>
<text x="136.7" y="135.5">Pink</text>
<text x="155.4" y="133">HDMI_Screw_Terminal_Left</text>
<text x="161.8" y="136.8">N/C</text>
<text x="199.9" y="133">N/C</text>
<text x="199.9" y="135.5">Encoder_A2</text>
<text x="23" y="139.3">BGA_Motor</text>
<text x="41.1" y="138">Motor_Connector</text>
<text x="50.7" y="140.6">Pin_1</text>
<text x="50.7" y="143.1">Pin_2</text>
<text x="93.2" y="140.6">Green</text>
<text x="93.2" y="138">Purple</text>
<text x="93.2" y="143.1">White</text>
<text x="131.7" y="140.6">Dark_Blue</text>
<text x="134.9" y="143.1">Yellow</text>
<text x="136.4" y="138">Gray</text>
<text x="161.8" y="141.9">D3/12</text>
<text x="161.8" y="139.3">Neo</text>
<text x="199.9" y="138">N/C</text>
<text x="199.9" y="140.6">Encoder_B2</text>
<text x="199.9" y="143.1">N/C</text>
<text x="22.4" y="148.2">Motor_Wiring</text>
<text x="50.7" y="145.7">Pin_3</text>
<text x="50.7" y="148.2">Pin_4</text>
<text x="161.8" y="144.4">D2/11</text>
<text x="161.8" y="149.5">M2/4i</text>
<text x="161.8" y="146.9">M2/4o</text>
<text x="199.9" y="145.7">M2/4o</text>
<text x="199.9" y="148.2">TRRJ_Data</text>
<text x="50.7" y="150.7">Pin_5</text>
<text x="50.7" y="153.3">Pin_6</text>
<text x="50.7" y="155.8">Pin_7</text>
<text x="199.9" y="150.7">M2/4i</text>
<text x="50.7" y="158.4">Pin_8</text>
</g>
<g font-size="1.8" fill="#0000c2">
<text x="162.6" y="20.2">HDMI Breakout Board</text>
<text x="100.3" y="27.1">The large end of the slip ring goes</text>
<text x="100.3" y="29.1">into the P4 or S4 truss segment</text>
<text x="83.8" y="72.5">Wiring inside the truss is very tight,</text>
<text x="83.8" y="74.5">might need to trim the slip ring wires</text>
<text x="83.8" y="76.6">(but not too much). Red and Black wires</text>
<text x="83.8" y="78.6">go to both boards, splice together</text>
<text x="189.2" y="81.2">Internal routing of signals on board</text>
<text x="162.6" y="96.4">HDMI Breakout Board</text>
<text x="100.3" y="103.3">The large end of the slip ring goes</text>
<text x="100.3" y="105.3">into the outboard truss support</text>
<text x="234.9" y="109.6">The only connections between this part of the</text>
<text x="234.9" y="111.7">model and the base are via two HDMI cables</text>
<text x="85.1" y="148.7">Wiring inside the truss is very tight,</text>
<text x="85.1" y="150.7">might need to trim the slip ring wires</text>
<text x="85.1" y="152.8">(but not too much). Red and Black wires</text>
<text x="85.1" y="154.8">go to both boards, splice together</text>
<text x="189.2" y="157.4">Internal routing of signals on board</text>
</g>
<g font-size="1.8" fill="#a90000">
<text x="197.6" y="27.9">1</text>
<text x="197.6" y="30.5">2</text>
<text x="197.6" y="33">3</text>
<text x="197.6" y="35.6">4</text>
<text x="197.6" y="38.1">5</text>
<text x="197.6" y="40.6">6</text>
<text x="197.6" y="43.2">7</text>
<text x="197.6" y="45.7">8</text>
<text x="197.1" y="50.8">10</text>
<text x="197.1" y="53.3">11</text>
<text x="197.6" y="48.3">9</text>
<text x="197.1" y="55.9">12</text>
<text x="197.1" y="58.4">13</text>
<text x="197.1" y="61">14</text>
<text x="197.1" y="63.5">15</text>
<text x="197.1" y="66">16</text>
<text x="197.1" y="68.6">17</text>
<text x="197.1" y="71.1">18</text>
<text x="195.5" y="76.2">Shield</text>
<text x="197.1" y="73.7">19</text>
<text x="199.9" y="77.1">Gnd</text>
<text x="197.6" y="104.1">1</text>
<text x="197.6" y="106.7">2</text>
<text x="197.6" y="109.2">3</text>
<text x="197.6" y="111.8">4</text>
<text x="197.6" y="114.3">5</text>
<text x="197.6" y="116.8">6</text>
<text x="197.6" y="119.4">7</text>
<text x="197.6" y="121.9">8</text>
<text x="197.6" y="124.5">9</text>
<text x="197.1" y="127">10</text>
<text x="197.1" y="129.5">11</text>
<text x="197.1" y="132.1">12</text>
<text x="197.1" y="134.6">13</text>
<text x="197.1" y="137.2">14</text>
<text x="197.1" y="139.7">15</text>
<text x="197.1" y="142.2">16</text>
<text x="197.1" y="144.8">17</text>
<text x="197.1" y="147.3">18</text>
<text x="197.1" y="149.9">19</text>
<text x="195.5" y="152.4">Shield</text>
<text x="199.9" y="153.3">Gnd</text>
</g>
<g font-size="1.8" fill="#725600">
<text x="244" y="28.8">Inboard HDMI Cable</text>
<text x="244" y="105">Outboard HDMI Cable</text>
</g>
<text font-size="1.8" fill="#0f0f0f" x="16.2" y="139.9" transform="rotate(-90 16.2 139.9)">This wire bridges from the 2A IEA board through the truss to the 4B IEA board</text>
</svg>
